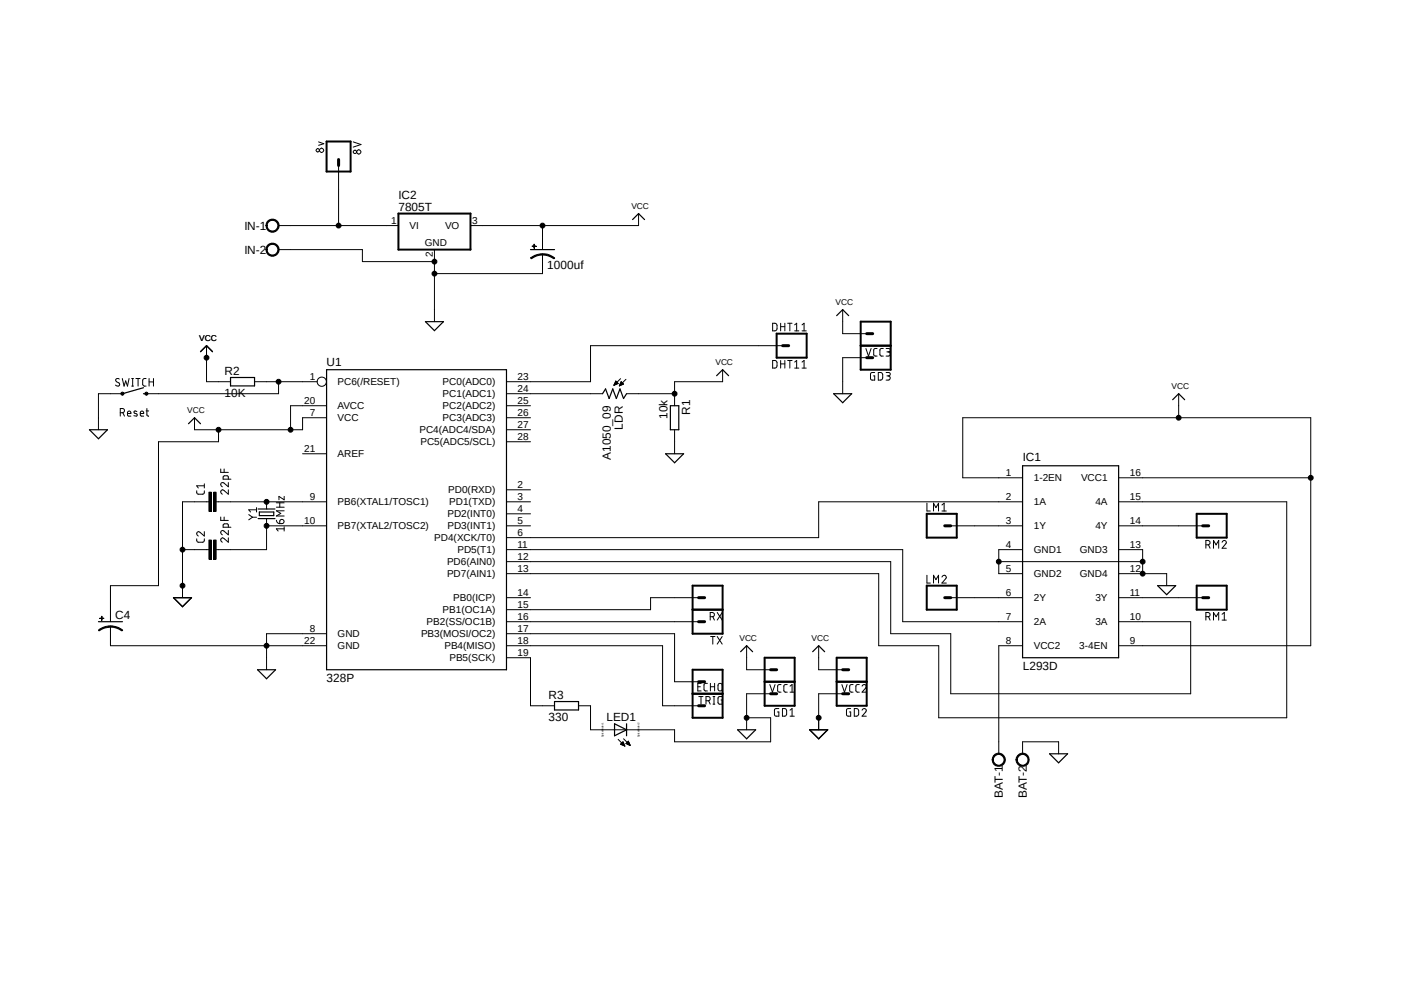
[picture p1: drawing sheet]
<svg xmlns="http://www.w3.org/2000/svg" width="297mm" height="210mm" viewBox="0 0 297 210" stroke-linecap="round" stroke-linejoin="round" font-family="sans-serif">
<path d="M18.7 29.3l259.6 140.2M278.3 29.3l-259.6 140.2" fill="none" stroke="#fff" stroke-width=".21"/>
<g fill="none" stroke="#000" stroke-width=".21">
<path d="M67.4 30l1.1 .4-1.1 .3M71.6 35v12.7M74.7 30l1.7 .6-1.7 .5M56.6 46.8a1.4 1.4 0 0 1 2.2 .1 1.4 1.4 0 0 1-.7 2.1 1.4 1.4 0 0 1-1.8-1.3h.2a1.15 1.15 0 0 1 1.7-.9 1.15 1.15 0 0 1 .2 1.9 1.15 1.15 0 0 1-1.8-.6l-.1-.4h-.2zM56.6 51.9a1.4 1.4 0 0 1 2.2 .1 1.4 1.4 0 0 1-.7 2.1 1.4 1.4 0 0 1-1.8-1.3h.2a1.15 1.15 0 0 1 1.7-1 1.15 1.15 0 0 1 .2 1.9 1.15 1.15 0 0 1-1.8-.5l-.1-.4h-.2zM58.9 47.7h25.4M58.9 52.8h17.8v2.5h15.2M91.9 52.8v15.2M112.2 54.5l.3-.1a4 4 0 0 1 2.3-.7v.2a3.9 3.9 0 0 0-2.4 .8zM112.6 52l.8 .1zM112.9 51.6l.1 .9zM114.8 53.7a3.5 3.5 0 0 1 2.5 .9l-.1 .1a4.1 4.1 0 0 0-2.4-.8z"/>
<path d="M114.8 47.7v5.1M114.8 53.8v4.1h-22.9M135.1 45.2v2.5h-35.6M43.7 73.1v7.6h5.1M152.9 78.2v2.5h-10.2v5.1M163.4 68.4h.7l.2 .2 .1 1-.3 .3-.7 .1zM163.4 76.2l.7 .1 .2 .2 .1 .9-.3 .4-.7 .1zM165.1 68.4v1.6M165.1 76.2v1.7M165.1 69.1h.9M165.1 77h.9M165.6 73.1h-40.7v7.6h-17.8"/>
<path d="M166 68.4v1.6M166 76.2v1.7M166.6 68.4h1M166.6 76.2h1M167.1 68.4v1.6M167.1 76.2v1.7M168.1 70h.9M168.1 68.7l.4-.3v1.6M168.1 76.6l.4-.4v1.7M168.1 77.9h.9M169.7 70h.9M169.7 68.7l.4-.3v1.6"/>
<path d="M169.7 76.6l.4-.4v1.7M169.7 77.9h.9M178.3 65.5v5.1h5M183.2 73.7l.5 1.6 .6-1.6M183.3 75.6h-5v7.7M185 78.8l-.8 .2-.1 1.1 .2 .2 .7 .1v-.9h-.2M185.5 73.7h-.5l-.2 .3 .1 1.1 .6 .2M185.8 78.8h.7l.1 .2 .1 .9-.2 .4-.7 .1zM186.9 73.7h-.6l-.2 .3 .1 1.1 .7 .2M187.5 78.8h.7a.37 .37 0 0 1 .1 .4 .37 .37 0 0 1-.3 .3h-.4M187.5 73.7h.7a.37 .37 0 0 1 .1 .5 .37 .37 0 0 1-.3 .2h-.4M187.9 79.5a.46 .46 0 0 1 .4 .3 .46 .46 0 0 1-.2 .5l-.6 .1"/>
<path d="M187.9 74.4a.46 .46 0 0 1 .4 .4 .46 .46 0 0 1-.2 .5h-.6M25.2 80.2l-.1-.1a.4 .4 0 0 0-.6 .1 .4 .4 0 0 0 .1 .5l.5 .3a.37 .37 0 0 1 .2 .4 .37 .37 0 0 1-.3 .3l-.6-.3M25.4 87.3l.7-.1a.43 .43 0 0 0 .2-.5 .43 .43 0 0 0-.4-.3h-.5v1.6M25.7 83h.4l.1 .3-.1 .2-.2 .1-.2-.1zM25.9 80.1l.3 1.6 .4-1.1 .4 1.1 .3-1.6M25.9 83.3h-5.1v7.6M26 87.3l.3 .7M27 87.5h.7l-.2-.5-.2-.1-.3 .2v.7l.1 .2h.6M27.9 81.7h.3M27.9 80.1h.3M28.1 80.1v1.6M28.7 80.1h.9"/>
<path d="M29 87l-.4-.1-.3 .2 .1 .3 .6 .3v.1a.49 .49 0 0 1-.7 .1M29.2 80.1v1.6M29.7 87.5h.7l-.2-.5-.1-.1-.4 .2v.7l.1 .2h.6M30.7 83h.5l.1 .3-.1 .2-.2 .1-.3-.1zM30.9 80.1h-.5l-.2 .3 .1 1.1 .6 .2M30.9 86.9h.6M31.1 86.4v1.4l.4 .2M31.5 80.1v1.6M31.5 80.8h1M32.5 80.1v1.6M41.1 88.3v2.6h22.9v-2.6h5.1M46.2 90.9v2.5h-12.7v30.5h-10.1v7.6"/>
<path d="M46.7 99.2v.7h1.6M47.4 99.2v.7M53.8 80.7h13.3M58.9 80.7v2.6h-27.9M64 96h5.1M69.1 85.8h-7.6v5.1M107.1 88.3h5.1M107.1 85.8h5.1M107.1 93.4h5.1M107.1 90.9h5.1M107.1 83.3h20.4M129.9 81.4h.1"/>
<path d="M129.9 81.4h.2M130 81.3h.3M130 81.2h.6M130 81.1h.8M130.1 81h.6M130.1 80.9h.5M130.2 80.9h.3M130.2 80.8h.2M130.2 80.6h.1M130.8 81.1l-.5-.5-.4 .9M130.8 81.1l-.9 .4M131.1 81.5h.1"/>
<path d="M131.1 81.4h.3M131.1 81.4h.5M131.1 81.3h.7M131.2 81.2h.7M131.2 81.1h.6M131.3 80.1l-1.4 1.4M131.3 81h.4M131.3 80.9h.3M131.4 80.9h.1M131.4 80.8h.1M131.4 80.7l.5 .5-.9 .4zM132.4 80.2l-1.4 1.4"/>
<path d="M132.5 83.3h10.2M142.7 90.9v5.1M249.3 83.3v5M38.6 116.2h5.6M41.6 103.8l.1 .6 .3 .1h1.1l.1-.7M41.6 114l.1 .5 .3 .2 1.1-.1 .1-.6M43.2 112.4v1l-.9-.8a.45 .45 0 0 0-.7 .1 .45 .45 0 0 0 .4 .7M43.2 102.3v.9M43.2 102.7h-1.6l.4 .5M44.2 104.1h.5v4.1h-.5zM44.2 114.2h.5v4.1h-.5zM44.2 106.1h-5.6v20.3"/>
<path d="M45.2 104.1h.5v4.1h-.5zM45.2 114.2h.5v4.1h-.5zM45.7 106.1h23.4M46.7 109.3v.8h1.6M47.4 109.3v.8M48.3 103.6v.9l-.9-.7a.45 .45 0 0 0-.7 .1 .45 .45 0 0 0 .3 .6M48.3 102.1v.9l-.9-.8a.45 .45 0 0 0-.7 .1 .45 .45 0 0 0 .3 .7M48.3 101.3l-.1-.6h-.9l-.1 .6h1.7M48.3 113.7v1l-.9-.8a.45 .45 0 0 0-.7 .1 .45 .45 0 0 0 .3 .7M48.3 112.2v.9l-.9-.7a.45 .45 0 0 0-.7 .1 .45 .45 0 0 0 .3 .6M48.3 111.5l-.1-.7-.9 .1-.1 .6h1.7M52.6 108.8l.8 .6"/>
<path d="M53.4 109.4l-.8 .5M53.4 109.4h.9M54.3 107.8h-1.7l.4 .5M54.3 107.4v.9M56.4 111.2h12.7M56.4 109.7v6.5h-10.7M56.4 106.1v1.6M58.5 110a.72 .72 0 0 0 .7 .7M58.5 107.3h1.6M58.5 106.3h1.6M59.2 106.3v1M59.4 109.9a.46 .46 0 0 1 .7 .3 .46 .46 0 0 1-.5 .5h-.4v-.5z"/>
<path d="M60.1 111.8h-1.6l.3 .5M60.1 105v.7l-1.1-.7v.7M60.1 111.4v.9M60.1 108h-1.6l.9 .6-.9 .5h1.6M107.1 111.2h5.1M107.1 106.1h5.1M107.1 118.8h81.3v15.2h12.7v12.7h50.8v-15.2h-15.3M107.1 116.2h83.9v15.3h25.3M107.1 108.7h5.1M107.1 103.6h5.1M196.1 106.4v1.7h.7M197.5 108.1v-1.7l.5 1 .5-1v1.7"/>
<path d="M199.3 108.1h.9M199.3 106.8l.4-.4v1.7M201.1 111.2h15.2M211.3 118.8h30.4M216.3 106.1h-43.1v7.6h-66.1M216.3 101h-12.6v-12.7h73.6v48.3h-40.7M216.3 116.2h-5v5.1h5M236.6 111.2h17.8M236.6 106.1h35.6v45.7h-73.6v-15.2h-12.7v-15.3h-78.8M236.6 116.2h5.1v5.1M236.6 101h40.7M255.1 115.2h.5a.47 .47 0 0 0 .4-.4 .47 .47 0 0 0-.4-.5h-.5v1.7"/>
<path d="M255.7 115.2l.3 .8M256.7 116v-1.7l.6 .9 .5-.9v1.7M258.5 114.7a.44 .44 0 0 1 .6-.4 .44 .44 0 0 1 .2 .7l-.8 1h.9M20.8 133.3a3.9 3.9 0 0 1 2.6-.9v.2a4.1 4.1 0 0 0-2.4 .8zM21.1 130.7l.9 .1zM21.5 130.3l.1 .9zM23.4 132.4a4.2 4.2 0 0 1 2.6 .9l-.2 .1a4.1 4.1 0 0 0-2.4-.8zM23.4 132.5v4.1h45.7M69.1 134h-12.7v7.6M107.1 139.1h5.1v10.2h5.1M107.1 134h35.6v10.2h5.1M107.1 136.6h33.1v12.7h7.6"/>
<path d="M107.1 131.5h40.7M107.1 126.4h5.1M147.8 126.4h-10.2v2.5h-30.5M150.2 130.4h.7a.46 .46 0 0 0 .2-.5 .46 .46 0 0 0-.4-.4h-.5v1.6M150.3 134.6h1M150.8 130.4l.3 .7M150.8 134.6v1.6M151.7 129.5l1.1 1.6M151.7 134.6l1.1 1.6M152.8 129.5l-1.1 1.6M152.8 134.6l-1.1 1.6M157.9 136.6v5h5.1"/>
<path d="M173.2 136.6v5h5.1M196.1 121.7v1.6h.7M197.5 123.3v-1.6l.5 .9 .5-.9v1.6M199.3 122a.46 .46 0 0 1 .6-.3 .46 .46 0 0 1 .2 .7l-.8 .9h.9M201.1 126.4h15.2M216.3 136.6h-5v22.8M236.6 126.4h17.8M236.6 121.3h10.2v2.6M255.1 130.4h.7a.46 .46 0 0 0 .2-.5 .46 .46 0 0 0-.4-.4h-.5v1.6M255.7 130.4l.3 .7M256.7 131.1v-1.6l.6 .9 .5-.9v1.6M258.5 129.9l.5-.4v1.6"/>
<path d="M258.5 131.1h.9M122.4 149.3h2.5v5h17.8v2.6h20.3v-5.1h-5.1M130.8 156.4l1.4 1.4M131.3 157.4h.7M131.4 157.3h.6M131.4 157.2h.6M131.5 157.5h.5M131.5 157.1h.4M131.6 157.1h.3M131.7 157h.1M131.7 157.6h.4M131.8 156.9l.4 .9-.9-.4z"/>
<path d="M131.9 156.3l1.4 1.3M132 157.7h.1M132.5 157.2h.6M132.5 157.1h.6M132.6 157.3h.6M132.6 157.1h.5M132.7 157h.3M132.8 157.4h.4M132.8 156.9h.2M132.9 156.8h.1M132.9 156.8l.4 .8-.9-.3zM133 157.5h.3"/>
<path d="M133.2 157.6h.1M147.6 145.2h.6M147.8 147.3h.9M148.3 147.3v1.6M148.3 144.5h-.7v1.6h.7M149.4 148.2h.4a.45 .45 0 0 0 .4-.4 .45 .45 0 0 0-.4-.5h-.4v1.6M149.6 144.5l-.5 .1-.2 .3 .1 1.1 .6 .1M149.9 148.2l.3 .7M150.3 145.2h.9M150.3 144.5v1.6M150.8 147.3h.4M150.8 148.9h.4"/>
<path d="M151 147.3v1.6M151.2 144.5v1.6M151.9 144.7a.46 .46 0 0 1 .6-.2 .46 .46 0 0 1 .3 .5l-.1 .9a.46 .46 0 0 1-.5 .2 .46 .46 0 0 1-.3-.4zM152.8 147.3h-.6l-.3 .2v1.1l.2 .3h.7v-.9h-.3M162.9 144.8l.5 1.6 .6-1.6M163 146.7h-5.1v7.6M164.8 149.9l-.9 .1-.1 1.1 .2 .3 .8 .1v-.9h-.3M165.2 144.8h-.5l-.2 .3v1.1l.7 .2M165.5 149.9h.7a1.25 1.25 0 0 1 0 1.5l-.7 .1zM166.5 144.8h-.5l-.2 .3 .1 1.1 .6 .2M167.1 151.5h.9M167.1 150.2l.5-.3v1.6"/>
<path d="M167.1 145.1l.5-.3v1.6M167.1 146.4h.9M178.1 144.8l.5 1.6 .6-1.6M178.3 146.7h-5.1v7.6M180 149.9l-.9 .1v1.1l.1 .3 .8 .1v-.9h-.3M180.5 144.8h-.6l-.2 .3 .1 1.1 .7 .2M180.7 149.9h.7l.2 .2 .1 .9-.3 .4-.7 .1zM181.8 144.8h-.6l-.1 .3v1.1l.7 .2M182.4 150.2a.44 .44 0 0 1 .6-.3 .44 .44 0 0 1 .1 .7l-.7 .9h.9M182.4 145.1a.44 .44 0 0 1 .6-.3 .44 .44 0 0 1 .1 .7l-.7 .9h.9M210.2 159.8a1.4 1.4 0 0 1 2.2 .1 1.4 1.4 0 0 1-.7 2.1 1.4 1.4 0 0 1-1.8-1.3h.2a1.15 1.15 0 0 1 1.7-1 1.15 1.15 0 0 1 .2 1.9 1.15 1.15 0 0 1-1.8-.5l-.1-.4h-.2zM215.3 159.8a1.39 1.39 0 0 1 2.2 .2 1.39 1.39 0 0 1-.8 2.1 1.39 1.39 0 0 1-1.8-1.4h.3a1.15 1.15 0 0 1 1.5-1.1 1.15 1.15 0 0 1 .4 1.8 1.15 1.15 0 0 1-1.8-.3l-.1-.4h-.3z"/>
<path d="M216.3 159.4v-2.5h7.6v2.5"/>
<circle cx="67.2" cy="31.8" r=".35"/>
<circle cx="68" cy="31.8" r=".45"/>
<circle cx="75.1" cy="32.1" r=".37"/>
<circle cx="75.9" cy="32.1" r=".45"/>
<circle cx="71.6" cy="47.7" r=".51"/>
<circle cx="91.9" cy="55.3" r=".51"/>
<circle cx="91.9" cy="57.9" r=".51"/>
<circle cx="114.8" cy="47.7" r=".51"/>
<circle cx="43.7" cy="75.6" r=".51"/>
<circle cx="46.2" cy="90.9" r=".51"/>
<circle cx="58.9" cy="80.7" r=".51"/>
<circle cx="61.5" cy="90.9" r=".51"/>
<circle cx="68.1" cy="80.7" r=".98"/>
<circle cx="142.7" cy="83.3" r=".51"/>
<circle cx="249.3" cy="88.3" r=".51"/>
<circle cx="38.6" cy="116.2" r=".51"/>
<circle cx="56.4" cy="106.1" r=".51"/>
<circle cx="56.4" cy="111.2" r=".51"/>
<circle cx="211.3" cy="118.8" r=".51"/>
<circle cx="241.7" cy="118.8" r=".51"/>
<circle cx="277.3" cy="101" r=".51"/>
<circle cx="38.6" cy="123.9" r=".51"/>
<circle cx="56.4" cy="136.6" r=".51"/>
<circle cx="241.7" cy="121.3" r=".51"/>
<circle cx="157.9" cy="151.8" r=".51"/>
<circle cx="173.2" cy="151.8" r=".51"/>
</g>
<g fill="none" stroke="#000" stroke-width=".25">
<path d="M112.2 52.8h5.1M133.8 46.4l1.3-1.2 1.3 1.2M42.4 74.4l1.3-1.3 1.3 1.3M48.8 79.8h5v1.8h-5zM69.1 78.2h38v63.4h-38zM90 68h3.8l-1.9 1.9zM151.6 79.5l1.3-1.3 1.2 1.3M177 66.8l1.3-1.3 1.2 1.3M18.9 90.9h3.8l-1.9 1.9zM30.4 83.3h.6M30.4 82l-4.5 1.3M39.9 89.6l1.2-1.3 1.3 1.3"/>
<path d="M127.5 83.3l.6-1 .8 2 .7-2 .8 2 .7-2 .8 2 .6-1M140.8 96h3.8l-1.9 1.9zM141.8 85.8h1.8v5.1h-1.8zM176.4 83.3h3.8l-1.9 1.9zM216.3 98.5h20.3v40.6h-20.3zM248.1 84.5l1.2-1.2 1.3 1.2M54.6 107.7h3.6M54.6 109.7h3.6M54.9 108.3h3v.8h-3zM20.8 131.5h5.1M36.7 126.4h3.8l-1.9 1.9zM156.7 137.8l1.2-1.2 1.3 1.2"/>
<path d="M171.9 137.8l1.3-1.2 1.3 1.2M244.9 123.9h3.8l-1.9 1.9zM54.5 141.6h3.8l-1.9 2zM117.3 148.4h5.1v1.8h-5.1zM130 153.1l2.5 1.2-2.5 1.3zM132.5 153.1v2.5M156 154.3h3.9l-2 2zM171.3 154.3h3.8l-1.9 2zM222 159.4h3.8l-1.9 1.9z"/>
</g>
<g fill="none" stroke="#000" stroke-width=".42">
<path d="M69.1 29.9h5.1v6.4h-5.1zM84.3 45.2h15.2v7.6h-15.2zM164.3 70.6h6.3v5h-6.3zM182.1 73.1h6.3M182.1 68h6.3v10.2h-6.3zM196 108.7h6.4v5h-6.4zM253.2 108.7h6.3v5h-6.3zM146.5 123.9h6.4v10.1h-6.4zM146.5 128.9h6.4M161.8 139.1h6.3v10.2h-6.3zM177 139.1h6.3v10.2h-6.3zM196 123.9h6.4v5h-6.4z"/>
<path d="M253.2 123.9h6.3v5h-6.3zM146.5 141.6h6.4v10.2h-6.4zM146.5 146.7h6.4M161.8 144.2h6.3M177 144.2h6.3"/>
</g>
<g fill="none" stroke="#000" stroke-width=".64">
<path d="M71.6 33.7v1.3M165.6 73.1h1.2M183.3 75.6h1.3M183.3 70.6h1.3M199.9 111.2h1.2M254.4 111.2h1.3M147.8 126.4h1.3M147.8 131.5h1.3M199.9 126.4h1.2M254.4 126.4h1.3M147.8 144.2h1.3M147.8 149.3h1.3"/>
<path d="M163 146.7h1.3M163 141.6h1.3M178.3 146.7h1.2M178.3 141.6h1.2"/>
</g>
<g fill="#000">
<path d="M56.6 46.8a1.4 1.4 0 0 1 2.2 .1 1.4 1.4 0 0 1-.7 2.1 1.4 1.4 0 0 1-1.8-1.3h.2a1.15 1.15 0 0 1 1.7-.9 1.15 1.15 0 0 1 .2 1.9 1.15 1.15 0 0 1-1.8-.6l-.1-.4h-.2z" fill-rule="evenodd"/>
<path d="M56.6 51.9a1.4 1.4 0 0 1 2.2 .1 1.4 1.4 0 0 1-.7 2.1 1.4 1.4 0 0 1-1.8-1.3h.2a1.15 1.15 0 0 1 1.7-1 1.15 1.15 0 0 1 .2 1.9 1.15 1.15 0 0 1-1.8-.5l-.1-.4h-.2z" fill-rule="evenodd"/>
<path d="M112.6 52l.8 .1z" fill-rule="evenodd"/>
<path d="M112.9 51.6l.1 .9z" fill-rule="evenodd"/>
<path d="M112.2 54.5l.3-.1a4 4 0 0 1 2.3-.7v.2a3.9 3.9 0 0 0-2.4 .8z" fill-rule="evenodd"/>
<path d="M114.8 53.7a3.5 3.5 0 0 1 2.5 .9l-.1 .1a4.1 4.1 0 0 0-2.4-.8z" fill-rule="evenodd"/>
<path d="M25.7 83h.4l.1 .3-.1 .2-.2 .1-.2-.1z" fill-rule="evenodd"/>
<path d="M30.7 83h.5l.1 .3-.1 .2-.2 .1-.3-.1z" fill-rule="evenodd"/>
<path d="M44.2 104.1h.5v4.1h-.5z" fill-rule="evenodd"/>
<path d="M44.2 114.2h.5v4.1h-.5z" fill-rule="evenodd"/>
<path d="M45.2 104.1h.5v4.1h-.5z" fill-rule="evenodd"/>
<path d="M45.2 114.2h.5v4.1h-.5z" fill-rule="evenodd"/>
<path d="M21.1 130.7l.9 .1z" fill-rule="evenodd"/>
<path d="M21.5 130.3l.1 .9z" fill-rule="evenodd"/>
<path d="M20.8 133.3a3.9 3.9 0 0 1 2.6-.9v.2a4.1 4.1 0 0 0-2.4 .8z" fill-rule="evenodd"/>
<path d="M23.4 132.4a4.2 4.2 0 0 1 2.6 .9l-.2 .1a4.1 4.1 0 0 0-2.4-.8z" fill-rule="evenodd"/>
<path d="M210.2 159.8a1.4 1.4 0 0 1 2.2 .1 1.4 1.4 0 0 1-.7 2.1 1.4 1.4 0 0 1-1.8-1.3h.2a1.15 1.15 0 0 1 1.7-1 1.15 1.15 0 0 1 .2 1.9 1.15 1.15 0 0 1-1.8-.5l-.1-.4h-.2z" fill-rule="evenodd"/>
<path d="M215.3 159.8a1.39 1.39 0 0 1 2.2 .2 1.39 1.39 0 0 1-.8 2.1 1.39 1.39 0 0 1-1.8-1.4h.3a1.15 1.15 0 0 1 1.5-1.1 1.15 1.15 0 0 1 .4 1.8 1.15 1.15 0 0 1-1.8-.3l-.1-.4h-.3z" fill-rule="evenodd"/>
<circle cx="71.6" cy="47.7" r=".51"/>
<circle cx="91.9" cy="55.3" r=".51"/>
<circle cx="91.9" cy="57.9" r=".51"/>
<circle cx="114.8" cy="47.7" r=".51"/>
<circle cx="43.7" cy="75.6" r=".51"/>
<circle cx="46.2" cy="90.9" r=".51"/>
<circle cx="58.9" cy="80.7" r=".51"/>
<circle cx="61.5" cy="90.9" r=".51"/>
<circle cx="142.7" cy="83.3" r=".51"/>
<circle cx="249.3" cy="88.3" r=".51"/>
<circle cx="38.6" cy="116.2" r=".51"/>
<circle cx="56.4" cy="106.1" r=".51"/>
<circle cx="56.4" cy="111.2" r=".51"/>
<circle cx="211.3" cy="118.8" r=".51"/>
<circle cx="241.7" cy="118.8" r=".51"/>
<circle cx="277.3" cy="101" r=".51"/>
<circle cx="38.6" cy="123.9" r=".51"/>
<circle cx="56.4" cy="136.6" r=".51"/>
<circle cx="241.7" cy="121.3" r=".51"/>
<circle cx="157.9" cy="151.8" r=".51"/>
<circle cx="173.2" cy="151.8" r=".51"/>
</g>
<g font-size="2.5">
<text x="84.3" y="42">IC2</text>
<text x="84.3" y="44.5">7805T</text>
<text x="51.7" y="48.6">IN-1</text>
<text x="51.7" y="53.7">IN-2</text>
<text x="115.8" y="57">1000uf</text>
<text x="69.1" y="77.4">U1</text>
<text x="47.5" y="79.2">R2</text>
<text x="47.5" y="84">10K</text>
<text x="141.2" y="88.6" transform="rotate(-90 141.2 88.6)">10k</text>
<text x="146" y="87.8" transform="rotate(-90 146 87.8)">R1</text>
<text x="131.8" y="90.8" transform="rotate(-90 131.8 90.8)">LDR</text>
<text x="129.2" y="97.2" transform="rotate(-90 129.2 97.2)">A1050_09</text>
<text x="216.4" y="97.5">IC1</text>
<text x="24.4" y="130.9">C4</text>
<text x="216.4" y="141.6">L293D</text>
<text x="69.1" y="144.2">328P</text>
<text x="116" y="147.8">R3</text>
<text x="116" y="152.6">330</text>
<text x="128.3" y="152.6">LED1</text>
<text x="212.2" y="168.7" transform="rotate(-90 212.2 168.7)">BAT-1</text>
<text x="217.3" y="168.7" transform="rotate(-90 217.3 168.7)">BAT-2</text>
</g>
<g font-size="2.1">
<text x="82.8" y="47.4">1</text>
<text x="99.9" y="47.4">3</text>
<text x="86.7" y="48.5">VI</text>
<text x="89.9" y="52">GND</text>
<text x="94.1" y="48.5">VO</text>
<text x="91.6" y="54.4" transform="rotate(-90 91.6 54.4)">2</text>
<text x="65.5" y="80.3">1</text>
<text x="71.4" y="81.5">PC6(/RESET)</text>
<text x="93.6" y="81.5">PC0(ADC0)</text>
<text x="109.5" y="82.9">24</text>
<text x="109.5" y="80.3">23</text>
<text x="64.3" y="85.4">20</text>
<text x="65.5" y="88">7</text>
<text x="71.4" y="89.1">VCC</text>
<text x="71.4" y="86.6">AVCC</text>
<text x="93.6" y="89.1">PC3(ADC3)</text>
<text x="93.6" y="86.6">PC2(ADC2)</text>
<text x="93.6" y="84">PC1(ADC1)</text>
<text x="109.5" y="88">26</text>
<text x="109.5" y="85.4">25</text>
<text x="64.3" y="95.6">21</text>
<text x="88.7" y="91.7">PC4(ADC4/SDA)</text>
<text x="88.9" y="94.2">PC5(ADC5/SCL)</text>
<text x="109.5" y="93">28</text>
<text x="109.5" y="90.5">27</text>
<text x="71.4" y="96.7">AREF</text>
<text x="212.8" y="100.7">1</text>
<text x="218.7" y="101.8">1-2EN</text>
<text x="228.7" y="101.8">VCC1</text>
<text x="239" y="100.7">16</text>
<text x="65.5" y="105.7">9</text>
<text x="71.4" y="106.9">PB6(XTAL1/TOSC1)</text>
<text x="94.8" y="104.4">PD0(RXD)</text>
<text x="95" y="106.9">PD1(TXD)</text>
<text x="109.5" y="105.7">3</text>
<text x="109.5" y="103.2">2</text>
<text x="212.8" y="105.7">2</text>
<text x="218.7" y="106.9">1A</text>
<text x="231.7" y="106.9">4A</text>
<text x="239" y="105.7">15</text>
<text x="64.3" y="110.8">10</text>
<text x="71.4" y="112">PB7(XTAL2/TOSC2)</text>
<text x="94.7" y="112">PD3(INT1)</text>
<text x="94.7" y="109.4">PD2(INT0)</text>
<text x="109.5" y="113.4">6</text>
<text x="109.5" y="110.8">5</text>
<text x="109.5" y="108.3">4</text>
<text x="212.8" y="110.8">3</text>
<text x="218.7" y="112">1Y</text>
<text x="231.7" y="112">4Y</text>
<text x="239" y="110.8">14</text>
<text x="91.9" y="114.5">PD4(XCK/T0)</text>
<text x="94.6" y="119.5">PD6(AIN0)</text>
<text x="96.8" y="117">PD5(T1)</text>
<text x="109.5" y="118.4">12</text>
<text x="109.5" y="115.9">11</text>
<text x="212.8" y="115.9">4</text>
<text x="218.7" y="117">GND1</text>
<text x="228.4" y="117">GND3</text>
<text x="239" y="115.9">13</text>
<text x="94.6" y="122.1">PD7(AIN1)</text>
<text x="109.5" y="121">13</text>
<text x="212.8" y="121">5</text>
<text x="218.7" y="122.1">GND2</text>
<text x="228.4" y="122.1">GND4</text>
<text x="239" y="121">12</text>
<text x="93.6" y="129.7">PB1(OC1A)</text>
<text x="95.9" y="127.2">PB0(ICP)</text>
<text x="109.5" y="131.1">16</text>
<text x="109.5" y="128.6">15</text>
<text x="109.5" y="126.1">14</text>
<text x="212.8" y="126.1">6</text>
<text x="212.8" y="131.1">7</text>
<text x="218.7" y="127.2">2Y</text>
<text x="231.7" y="127.2">3Y</text>
<text x="239" y="126.1">11</text>
<text x="239" y="131.1">10</text>
<text x="64.3" y="136.2">22</text>
<text x="65.5" y="133.7">8</text>
<text x="71.4" y="134.8">GND</text>
<text x="71.4" y="137.3">GND</text>
<text x="89.1" y="134.8">PB3(MOSI/OC2)</text>
<text x="90.3" y="132.2">PB2(SS/OC1B)</text>
<text x="94" y="137.3">PB4(MISO)</text>
<text x="109.5" y="136.2">18</text>
<text x="109.5" y="133.7">17</text>
<text x="212.8" y="136.2">8</text>
<text x="218.7" y="132.2">2A</text>
<text x="218.7" y="137.3">VCC2</text>
<text x="228.3" y="137.3">3-4EN</text>
<text x="231.7" y="132.2">3A</text>
<text x="239" y="136.2">9</text>
<text x="95.1" y="139.9">PB5(SCK)</text>
<text x="109.5" y="138.8">19</text>
</g>
<g font-size="1.8">
<text x="133.6" y="44.2">VCC</text>
<text x="176.7" y="64.5">VCC</text>
<text x="42.2" y="72.1">VCC</text>
<text x="151.3" y="77.2">VCC</text>
<text x="247.8" y="82.3">VCC</text>
<text x="39.6" y="87.3">VCC</text>
<text x="156.4" y="135.6">VCC</text>
<text x="171.7" y="135.6">VCC</text>
</g>
<g font-size=".6">
<text x="127.7" y="156" transform="rotate(-90 127.7 156)">SpiceOrder 1</text>
<text x="135.3" y="156" transform="rotate(-90 135.3 156)">SpiceOrder 2</text>
</g>
</svg>
